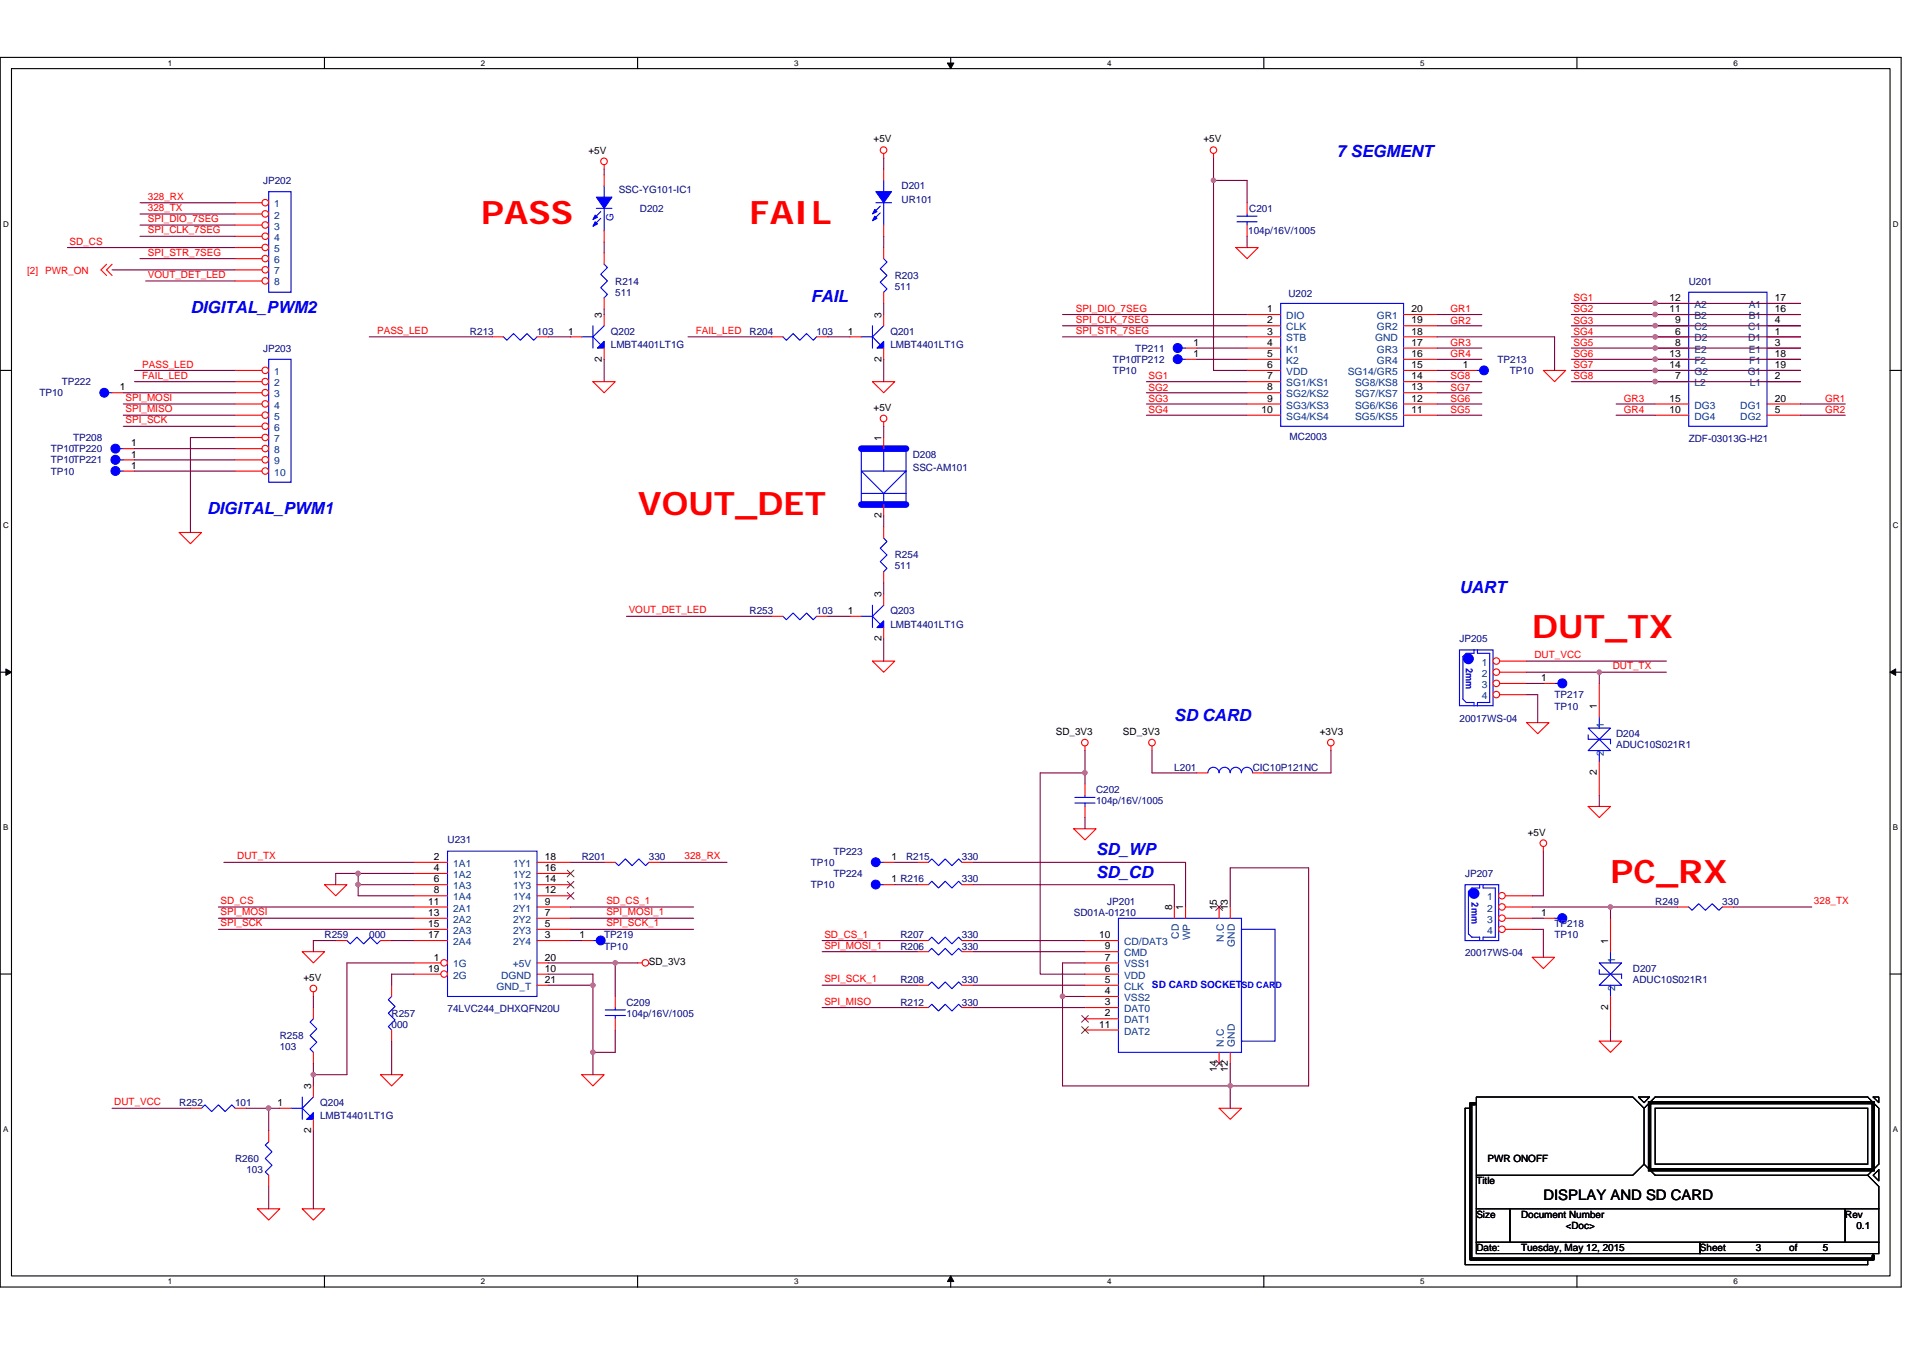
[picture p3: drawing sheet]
<svg xmlns="http://www.w3.org/2000/svg" width="297mm" height="210mm" viewBox="0 0 297 210" stroke-linecap="round" stroke-linejoin="round" font-family="sans-serif">
<path d="M0 8.9h293.7v190h-293.7zM1.8 10.6h290.1v186.5h-290.1z" fill="none" stroke="#000" stroke-width=".17"/>
<g fill="#fff">
<path d="M25.9 9.1h.7v1.3h-.7z"/>
<path d="M25.9 197.3h.7v1.4h-.7z"/>
</g>
<path d="M50.1 8.9v1.7M50.1 197.1v1.8" fill="none" stroke="#000" stroke-width=".17"/>
<g fill="#fff">
<path d="M74.3 9.1h.6v1.3h-.6z"/>
<path d="M74.3 197.3h.6v1.4h-.6z"/>
</g>
<path d="M98.5 8.9v1.7M98.5 197.1v1.8" fill="none" stroke="#000" stroke-width=".17"/>
<g fill="#fff">
<path d="M122.7 9.1h.6v1.3h-.6z"/>
<path d="M122.7 197.3h.6v1.4h-.6z"/>
</g>
<path d="M146.9 8.9v1.7M146.9 197.1v1.8" fill="none" stroke="#000" stroke-width=".17"/>
<path d="M146.3 9.7h1l-.4 .9zM146.9 197.1l.4 .9h-1z" fill="#000" stroke="#000" stroke-width=".15"/>
<g fill="#fff">
<path d="M171 9.1h.7v1.3h-.7z"/>
<path d="M171 197.3h.7v1.4h-.7z"/>
</g>
<path d="M195.2 8.9v1.7M195.2 197.1v1.8" fill="none" stroke="#000" stroke-width=".17"/>
<g fill="#fff">
<path d="M219.4 9.1h.6v1.3h-.6z"/>
<path d="M219.4 197.3h.6v1.4h-.6z"/>
</g>
<path d="M243.6 8.9v1.7M243.6 197.1v1.8" fill="none" stroke="#000" stroke-width=".17"/>
<g fill="#fff">
<path d="M267.8 9.1h.6v1.3h-.6z"/>
<path d="M267.8 197.3h.6v1.4h-.6z"/>
<path d="M.5 33.9h.8v1.4h-.8z"/>
<path d="M292.4 33.9h.8v1.4h-.8z"/>
<path d="M.5 80.5h.8v1.4h-.8z"/>
<path d="M292.4 80.5h.8v1.4h-.8z"/>
</g>
<path d="M0 57.2h1.8M291.9 57.2h1.8" fill="none" stroke="#000" stroke-width=".17"/>
<g fill="#fff">
<path d="M.5 127.2h.8v1.3h-.8z"/>
<path d="M292.4 127.2h.8v1.3h-.8z"/>
</g>
<path d="M0 103.9h1.8M291.9 103.9h1.8" fill="none" stroke="#000" stroke-width=".17"/>
<path d="M.9 103.4l.9 .5-.9 .5zM291.9 103.9l.9-.5v1z" fill="#000" stroke="#000" stroke-width=".15"/>
<g fill="#fff">
<path d="M.5 173.8h.8v1.4h-.8z"/>
<path d="M292.4 173.8h.8v1.4h-.8z"/>
</g>
<g fill="none" stroke="#000" stroke-width=".17">
<path d="M0 150.5h1.8M291.9 150.5h1.8M227.2 171.2h-.9v24.2h62.2v-.9M253.1 169.5h1.7l-.8 .9zM254 179.9l1.7 1.7h32.8M254 171.2l1.7-1.7h32.8l1.7 1.7v8.7l-1.7 1.7M254 171.2v8.7l-1.8 1.7h-24.2M254 171.2l-1.8-1.7h-24.2v17.3M255.7 171.2h32.8v8.7h-32.8zM289.3 169.5h.9v.9zM228 186.8h5.2v5.2h-5.2zM228 192h34.6v1.7h-34.6z"/>
<path d="M233.2 186.8h51.8v5.2h-51.8zM262.6 192h27.6v1.7h-27.6zM285 186.8h5.2v5.2h-5.2zM288.5 181.6l1.7 1.7v3.5M289.3 181.6l.9-.9v1.8z"/>
</g>
<g fill="none" stroke="#f00" stroke-width=".17">
<path d="M93.3 25.5v.6M136.5 23.7v.7M187.4 23.7v.7M190.9 38.2h3.4l-1.7 1.8zM16.5 40.8l-.9 .9 .9 .9M17.3 40.8l-.8 .9 .8 .9M91.6 59h3.4l-1.7 1.7zM134.8 59h3.4l-1.7 1.7zM238.4 57.2h3.4l-1.7 1.8zM136.5 65.2v.7M27.7 82.3h3.4l-1.7 1.7zM134.8 102.2h3.4l-1.7 1.7z"/>
<path d="M167.6 115.3v.7M177.9 115.3v.7M205.6 115.3v.7M235.8 111.7h3.5l-1.8 1.7zM50.1 136.7h3.5l-1.7 1.7zM165.9 128.1h3.4l-1.7 1.7zM238.4 130.8v.7M245.3 124.6h3.5l-1.8 1.7zM46.7 147h3.4l-1.7 1.8zM48.4 153.3v.7M98.5 148.8h.7M236.7 147.9h3.4l-1.7 1.7z"/>
<path d="M58.8 166.1h3.4l-1.7 1.7zM89.9 166.1h3.4l-1.7 1.7zM188.3 171.2h3.5l-1.8 1.8zM247 160.9h3.5l-1.7 1.7zM39.8 186.8h3.4l-1.7 1.7zM46.7 186.8h3.4l-1.7 1.7z"/>
<circle cx="93.3" cy="24.9" r=".51"/>
<circle cx="136.5" cy="23.2" r=".51"/>
<circle cx="187.4" cy="23.2" r=".51"/>
<circle cx="136.5" cy="64.7" r=".51"/>
<circle cx="167.6" cy="114.7" r=".51"/>
<circle cx="177.9" cy="114.7" r=".51"/>
<circle cx="205.6" cy="114.7" r=".51"/>
<circle cx="238.4" cy="130.3" r=".51"/>
<circle cx="48.4" cy="152.7" r=".51"/>
<circle cx="99.7" cy="148.8" r=".51"/>
</g>
<path d="M227.9 170.5h-.7v24h62.1v-.5M254.8 170.4h34.5v10.3h-34.5z" fill="none" stroke="#000" stroke-width=".51"/>
<path d="M225.4 100.4h5.2v8.7h-5.2zM227.7 100.4v.5h-1.2l-.5 .6v6.5l.5 .5h1.2v.6M228.2 100.4v.5h1.9v7.6h-1.9v.6" fill="none" stroke="#00f" stroke-width=".17"/>
<circle cx="226.8" cy="101.8" r=".34" fill="#00f" stroke="#00f" stroke-width="1"/>
<circle cx="231.1" cy="107.3" r=".51" fill="#fff" stroke="#f00" stroke-width=".17"/>
<path d="M231.7 107.3h4.1" fill="none" stroke="#f00" stroke-width=".17"/>
<circle cx="231.1" cy="105.6" r=".51" fill="#fff" stroke="#f00" stroke-width=".17"/>
<path d="M231.7 105.6h4.1" fill="none" stroke="#f00" stroke-width=".17"/>
<circle cx="231.1" cy="103.9" r=".51" fill="#fff" stroke="#f00" stroke-width=".17"/>
<path d="M231.7 103.9h4.1" fill="none" stroke="#f00" stroke-width=".17"/>
<circle cx="231.1" cy="102.1" r=".51" fill="#fff" stroke="#f00" stroke-width=".17"/>
<g fill="none" stroke="#f00" stroke-width=".17">
<path d="M93.3 39.1v1.7M93.3 46v1.7M183.1 53.8h1.8M183.1 55.5h1.8M231.7 102.2h4.1M247 105.6v5.2M247 117.7v5.2M64 133.2h5.1M64 135h5.1M64 136.7h5.1M64 138.4h5.1M82.9 133.2h5.2"/>
<path d="M82.9 135h5.2M82.9 136.7h5.2M82.9 138.4h5.2M136.5 133.2h1.7M141.7 136.7h1.7M148.6 136.7h1.7M64 140.1h5.1M64 141.9h5.1M64 143.6h5.1M64 145.3h5.1M82.9 140.1h5.2M82.9 141.9h5.2"/>
<path d="M82.9 143.6h5.2M82.9 145.3h5.2M141.7 147h1.7M141.7 152.2h1.7M148.6 147h1.7M148.6 152.2h1.7M167.6 145.3h5.2M167.6 147h5.2M167.6 148.8h5.2M167.6 150.5h5.2M167.6 152.2h5.2M167.6 154h5.2"/>
<path d="M167.6 155.7h5.2M167.6 157.4h5.2M167.6 159.2h5.2M181.4 140.1v1.8M183.1 140.1v1.8M188.3 140.1v1.8M190 140.1v1.8M188.3 162.6v1.7M190 162.6v1.7"/>
</g>
<g fill="none" stroke="#00f" stroke-width=".17">
<path d="M93.3 40.8l.5 .5-1 1.1 1 1-1 1 1 1.1-.5 .5M182.6 53.8h.5M182.6 55.5h.5M245.3 112.5h3.5l-1.8 1.7zM245.3 113.5v.7h3.5v.7M247 110.8v1.7M247 116v1.7M247 114.2l1.8 1.8h-3.5zM69.1 131.5h13.8v22.5h-13.8zM136 133.2h.5M143.4 136.7l.5-.5 1.1 1 1-1 1 1 1.1-1 .5 .5M143.4 147l.5-.5 1.1 1.1 1-1.1 1 1.1 1.1-1.1 .5 .5"/>
<path d="M143.4 152.2l.5-.5 1.1 1.1 1-1.1 1 1.1 1.1-1.1 .5 .5M172.8 141.9h19v20.7h-19zM191.8 143.6h5.2v17.3h-5.2z"/>
</g>
<g fill="none" stroke="#804000" stroke-width=".15">
<path d="M87.6 134.5l1.1 1M87.6 136.2l1.1 1M87.6 137.9l1.1 1M88.6 134.5l-1 1M88.6 136.2l-1 1M88.6 137.9l-1 1M187.8 139.6l1 1.1M188.8 139.6l-1 1.1M167.1 156.9l1 1M167.1 158.6l1 1.1M168.1 156.9l-1 1M168.1 158.6l-1 1.1"/>
<path d="M187.8 163.8l1 1M188.8 163.8l-1 1"/>
</g>
<g fill="#00f" stroke="#00f" stroke-width=".17">
<circle cx="181.9" cy="53.8" r=".69"/>
<circle cx="135.3" cy="133.2" r=".68"/>
<circle cx="181.9" cy="55.5" r=".69"/>
</g>
<circle cx="68.6" cy="148.8" r=".51" fill="#fff" stroke="#f00" stroke-width=".17"/>
<path d="M64 148.8h4.1" fill="none" stroke="#f00" stroke-width=".17"/>
<circle cx="68.6" cy="150.5" r=".51" fill="#fff" stroke="#f00" stroke-width=".17"/>
<g fill="none" stroke="#f00" stroke-width=".17">
<path d="M255.7 46.9h5.2M255.7 48.6h5.2M255.7 52h5.2M255.7 50.3h5.2M255.7 53.8h5.2M255.7 55.5h5.2M255.7 57.2h5.2M255.7 59h5.2M272.9 52h5.2M272.9 50.3h5.2M272.9 48.6h5.2M272.9 46.9h5.2"/>
<path d="M272.9 53.8h5.2M272.9 55.5h5.2M272.9 57.2h5.2M272.9 59h5.2M255.7 62.4h5.2M255.7 64.2h5.2M272.9 62.4h5.2M272.9 64.2h5.2M48.4 155.7v1.7M51.9 145.3h1.7M58.8 145.3h1.7M64 150.5h4.1"/>
<path d="M82.9 148.8h1.8M82.9 150.5h1.8M82.9 152.2h1.8M95 154v1.7M95 157.4v1.8M141.7 145.3h1.7M148.6 145.3h1.7M248.8 141.9v5.1M248.8 154v5.2M259.1 140.1h1.8M266 140.1h1.8M41.5 174.7v1.7"/>
<path d="M48.4 162.6v1.7M41.5 181.6v1.7"/>
</g>
<g fill="none" stroke="#00f" stroke-width=".17">
<path d="M41.5 55.5h3.5v19h-3.5zM260.9 45.1h12v20.8h-12zM48.4 157.4l-.5 .5 1 1.1-1 1 1 1-1 1.1 .5 .5M53.6 145.3l.5 .5 1-1 1.1 1 1-1 1 1 .6-.5M93.5 156.9h3.1M93.5 156h3.1M95 155.7v.3M95 156.9v.5M143.4 145.3l.5-.5 1.1 1 1-1 1 1 1.1-1 .5 .5M247 152.2l1.8-1.7 1.7 1.7zM247 148.8h3.5l-1.7 1.7zM247 149.8v.7h3.5v.7"/>
<path d="M248.8 147v1.8M248.8 152.2v1.8M260.9 140.1l.5 .6 1-1.1 1 1.1 1.1-1.1 1 1.1 .5-.6M41.5 176.4l-.5 .5 1 1.1-1 1 1 1-1 1.1 .5 .5"/>
</g>
<circle cx="41" cy="57.2" r=".51" fill="#fff" stroke="#f00" stroke-width=".17"/>
<path d="M36.3 57.2h4.2" fill="none" stroke="#f00" stroke-width=".17"/>
<circle cx="41" cy="59" r=".51" fill="#fff" stroke="#f00" stroke-width=".17"/>
<path d="M36.3 59h4.2" fill="none" stroke="#f00" stroke-width=".17"/>
<circle cx="41" cy="60.7" r=".51" fill="#fff" stroke="#f00" stroke-width=".17"/>
<path d="M36.3 60.7h4.2" fill="none" stroke="#f00" stroke-width=".17"/>
<circle cx="41" cy="62.4" r=".51" fill="#fff" stroke="#f00" stroke-width=".17"/>
<path d="M36.3 62.4h4.2" fill="none" stroke="#f00" stroke-width=".17"/>
<circle cx="41" cy="64.1" r=".51" fill="#fff" stroke="#f00" stroke-width=".17"/>
<path d="M36.3 64.2h4.2" fill="none" stroke="#f00" stroke-width=".17"/>
<circle cx="41" cy="65.9" r=".51" fill="#fff" stroke="#f00" stroke-width=".17"/>
<path d="M36.3 65.9h4.2" fill="none" stroke="#f00" stroke-width=".17"/>
<circle cx="41" cy="67.6" r=".51" fill="#fff" stroke="#f00" stroke-width=".17"/>
<path d="M36.3 67.6h4.2" fill="none" stroke="#f00" stroke-width=".17"/>
<circle cx="41" cy="69.3" r=".51" fill="#fff" stroke="#f00" stroke-width=".17"/>
<path d="M36.3 69.3h4.2" fill="none" stroke="#f00" stroke-width=".17"/>
<circle cx="41" cy="71" r=".51" fill="#fff" stroke="#f00" stroke-width=".17"/>
<path d="M36.3 71.1h4.2" fill="none" stroke="#f00" stroke-width=".17"/>
<circle cx="41" cy="72.8" r=".51" fill="#fff" stroke="#f00" stroke-width=".17"/>
<path d="M226.3 57.2h1.7M17.3 60.7h1.7M19 71.1h1.8M36.3 72.8h4.2M93.3 133.2h1.7M100.2 133.2h1.8M136.5 136.7h1.7M89.9 145.3h1.7M141.7 155.7h1.7M148.6 155.7h1.7" fill="none" stroke="#f00" stroke-width=".17"/>
<path d="M228 57.2h.6M16.8 60.7h.5M18.5 71.1h.5M95 133.2l.6 .6 1-1.1 1 1.1 1.1-1.1 1 1.1 .5-.6M136 136.7h.5M226.3 136.7h5.2v8.6h-5.2zM228.6 136.7v.5h-1.3l-.5 .5v6.6l.5 .5h1.3v.5M229.1 136.7v.5h1.9v7.6h-1.9v.5M91.6 145.3h.5M143.4 155.7l.5-.5 1.1 1 1-1 1 1 1.1-1 .5 .5" fill="none" stroke="#00f" stroke-width=".17"/>
<g fill="#00f" stroke="#00f" stroke-width=".17">
<circle cx="92.8" cy="145.3" r=".68"/>
<circle cx="135.3" cy="136.7" r=".68"/>
<circle cx="229.2" cy="57.2" r=".68"/>
<circle cx="16.1" cy="60.7" r=".68"/>
<circle cx="17.8" cy="71" r=".69"/>
</g>
<circle cx="227.7" cy="138.1" r=".33" fill="#00f" stroke="#00f" stroke-width="1"/>
<circle cx="232" cy="143.6" r=".51" fill="#fff" stroke="#f00" stroke-width=".17"/>
<path d="M232.5 143.6h4.2" fill="none" stroke="#f00" stroke-width=".17"/>
<circle cx="232" cy="141.9" r=".51" fill="#fff" stroke="#f00" stroke-width=".17"/>
<path d="M232.5 141.9h4.2" fill="none" stroke="#f00" stroke-width=".17"/>
<circle cx="232" cy="140.1" r=".51" fill="#fff" stroke="#f00" stroke-width=".17"/>
<path d="M232.5 140.1h4.2" fill="none" stroke="#f00" stroke-width=".17"/>
<circle cx="232" cy="138.4" r=".51" fill="#fff" stroke="#f00" stroke-width=".17"/>
<g fill="none" stroke="#f00" stroke-width=".17">
<path d="M93.3 27v1.7M93.3 35.6v1.8M136.5 26.1v1.8M136.5 34.8v1.7M136.5 38.2v1.8M119.2 52h1.7M126.1 52h1.8M131.3 52h1.8M136.5 53.8v1.7M136.5 48.6v1.7M136.5 45.1v1.8M192.6 48.6h5.2"/>
<path d="M192.6 50.3h5.2M192.6 52h5.2M192.6 53.8h5.2M192.6 55.5h5.2M192.6 57.2h5.2M192.6 59h5.2M216.8 48.6h5.2M216.8 50.3h5.2M216.8 52h5.2M216.8 53.8h5.2M216.8 55.5h5.2M216.8 57.2h5.2"/>
<path d="M216.8 59h5.2M19 69.3h1.8M192.6 60.7h5.2M192.6 62.4h5.2M192.6 64.2h5.2M216.8 60.7h5.2M216.8 62.4h5.2M216.8 64.2h5.2M119.2 95.2h1.7M126.1 95.2h1.8M131.3 95.2h1.8M136.5 97v1.7"/>
<path d="M136.5 91.8v1.7M184.9 119.4h1.7M193.5 119.4h1.7M238.4 105.6h1.7M167.6 121.1v1.8M167.6 124.6v1.7M232.5 138.4h4.2M60.5 159.2v1.7M60.5 152.2v1.8M238.4 141.9h1.7M29.4 171.2h1.7M36.3 171.2h1.8"/>
<path d="M43.2 171.2h1.8M48.4 173v1.7M48.4 167.8v1.7"/>
</g>
<g fill="#00f" stroke="#00f" stroke-width=".17">
<path d="M135.3 29.6h2.4l-1.2 1.7z" fill-rule="evenodd"/>
<path d="M135.1 33.4l.4 .3-.7 .4z" fill-rule="evenodd"/>
<path d="M135.1 32.4l.4 .3-.7 .4z" fill-rule="evenodd"/>
<path d="M136 53.3l.5-.6v1.1h-1z" fill-rule="evenodd"/>
<path d="M92.1 30.5h2.4l-1.2 1.7z" fill-rule="evenodd"/>
<path d="M91.9 34.3l.4 .3-.7 .4z" fill-rule="evenodd"/>
<path d="M91.9 33.2l.4 .4-.7 .3z" fill-rule="evenodd"/>
<path d="M136 96.5l.5-.6v1.1h-1z" fill-rule="evenodd"/>
<path d="M48.4 171.9v1.1h-1z" fill-rule="evenodd"/>
<circle cx="241.3" cy="141.9" r=".69"/>
<circle cx="17.8" cy="69.3" r=".69"/>
<circle cx="241.3" cy="105.6" r=".69"/>
</g>
<g fill="none" stroke="#00f" stroke-width=".17">
<path d="M41.5 29.6h3.5v15.5h-3.5zM92.1 32.2h2.4M92.8 32.7l-1 1M92.8 33.7l-1 1.1M93.3 28.7v1.8M93.3 32.2v3.4M135.3 31.3h2.4M136 31.9l-1.1 1M136 32.9l-1.1 1M136.5 27.9v1.7M136.5 31.3v3.5M136.5 40l.5 .5-1 1 1 1.1-1 1 1 1-.5 .5"/>
<path d="M120.9 52l.6 .6 1-1.1 1 1.1 1.1-1.1 1 1.1 .5-.6M133.1 52h1.7M134.8 50.3v3.5M136.5 50.3l-1.7 1.7 1.2 1.3M197.8 46.9h19v19h-19zM18.5 69.3h.5M120.9 95.2l.6 .6 1-1.1 1 1.1 1.1-1.1 1 1.1 .5-.6M133.1 95.2h1.7M134.8 93.5v3.5M136.5 93.5l-1.7 1.7 1.2 1.3M186.6 119.4a.86 .86 0 0 1 .8-.8 .86 .86 0 0 1 .9 .8M188.3 119.4a.85 .85 0 0 1 .9-.8 .85 .85 0 0 1 .8 .8"/>
<path d="M190 119.4a.86 .86 0 0 1 .9-.8 .86 .86 0 0 1 .8 .8M191.8 119.4a.86 .86 0 0 1 .8-.8 .86 .86 0 0 1 .9 .8M240.1 105.6h.5M166 124.1h3.1M166 123.2h3.1M167.6 122.9v.3M167.6 124.1v.5M60.5 154l-.5 .5 1 1-1 1 1 1.1-1 1 .5 .6M240.1 141.9h.5M31.1 171.2l.6-.5 1 1 1-1 1.1 1 1-1 .5 .5M45 171.2h1.7M46.7 169.5v3.5"/>
<path d="M48.4 169.5l-1.7 1.7 1.2 1.2"/>
</g>
<circle cx="41" cy="31.3" r=".51" fill="#fff" stroke="#f00" stroke-width=".17"/>
<path d="M36.3 31.3h4.2" fill="none" stroke="#f00" stroke-width=".17"/>
<circle cx="41" cy="33" r=".51" fill="#fff" stroke="#f00" stroke-width=".17"/>
<path d="M36.3 33.1h4.2" fill="none" stroke="#f00" stroke-width=".17"/>
<circle cx="41" cy="34.8" r=".51" fill="#fff" stroke="#f00" stroke-width=".17"/>
<path d="M36.3 34.8h4.2" fill="none" stroke="#f00" stroke-width=".17"/>
<circle cx="41" cy="36.5" r=".51" fill="#fff" stroke="#f00" stroke-width=".17"/>
<path d="M36.3 36.5h4.2" fill="none" stroke="#f00" stroke-width=".17"/>
<circle cx="41" cy="38.2" r=".51" fill="#fff" stroke="#f00" stroke-width=".17"/>
<path d="M36.3 38.2h4.2" fill="none" stroke="#f00" stroke-width=".17"/>
<circle cx="41" cy="39.9" r=".51" fill="#fff" stroke="#f00" stroke-width=".17"/>
<path d="M36.3 40h4.2" fill="none" stroke="#f00" stroke-width=".17"/>
<circle cx="41" cy="41.7" r=".51" fill="#fff" stroke="#f00" stroke-width=".17"/>
<path d="M36.3 41.7h4.2" fill="none" stroke="#f00" stroke-width=".17"/>
<circle cx="41" cy="43.4" r=".51" fill="#fff" stroke="#f00" stroke-width=".17"/>
<g fill="none" stroke="#f00" stroke-width=".17">
<path d="M192.6 31.3v1.8M192.6 34.8v1.7M36.3 43.4h4.2M76 52h1.8M82.9 52h1.8M88.1 52h1.8M93.3 53.8v1.7M93.3 48.6v1.7M19 72.8h1.8M136.5 67.6v1.7M136.5 78v1.7M136.5 81.4v1.7"/>
<path d="M136.5 88.3v1.8M141.7 133.2h1.7M148.6 133.2h1.7"/>
</g>
<g fill="#00f" stroke="#00f" stroke-width=".17">
<path d="M92.8 53.3l.5-.6v1.1h-1z" fill-rule="evenodd"/>
<circle cx="17.8" cy="72.8" r=".69"/>
</g>
<g fill="none" stroke="#00f" stroke-width=".17">
<path d="M191.1 34.3h3.1M191.1 33.4h3.1M192.6 33.1v.3M192.6 34.3v.5M77.8 52l.5 .6 1-1.1 1.1 1.1 1-1.1 1 1.1 .5-.6M89.9 52h1.7M91.6 50.3v3.5M93.3 50.3l-1.7 1.7 1.2 1.3M18.5 72.8h.5M133.1 72.8h6.9l-3.5 3.4zM133.1 76.2h6.9M133.1 69.3h6.9v8.7h-6.9z"/>
<path d="M136.5 69.3v3.5M136.5 76.2v1.8M136.5 83.1l.5 .6-1 1 1 1-1 1.1 1 1-.5 .5M143.4 133.2l.5-.5 1.1 1.1 1-1.1 1 1.1 1.1-1.1 .5 .5"/>
</g>
<path d="M133.1 69.3h6.9M133.1 78h6.9" fill="none" stroke="#00f" stroke-width="1"/>
<g fill="none" stroke="#800040" stroke-width=".17">
<path d="M10.4 38.2h25.9M21.6 34.8h14.7M21.6 33.1h14.7M21.6 31.3h14.7M21.6 36.5h14.7M21.6 40h14.7M93.3 26.1v.9M93.3 37.4v1.7M136.5 24.4v1.7M136.5 36.5v1.7M187.4 27.9v29.3h5.2M187.4 24.4v3.5h5.2v3.4"/>
<path d="M192.6 36.5v1.7M17.3 41.7h19M20.8 57.2h15.5M20.8 59h15.5M22.5 43.4h13.8M57 52h19M84.7 52h3.4M93.3 47.7v.9M93.3 55.5v3.5M106.3 52h12.9M127.9 52h3.4M136.5 46.9v1.7"/>
<path d="M136.5 55.5v3.5M164.1 48.6h28.5M164.1 50.3h28.5M164.1 52h28.5M177.1 59h15.5M184.9 55.5h7.7M184.9 53.8h7.7M222 52h18.1v5.2M222 48.6h6.9M222 50.3h6.9M222 53.8h6.9M222 55.5h6.9"/>
<path d="M222 59h6.9M222 57.2h4.3M242.7 48.6h35.4M242.7 50.3h35.4M242.7 52h35.4M242.7 53.8h35.4M242.7 55.5h35.4M242.7 57.2h35.4M242.7 59h35.4M278.1 46.9h-35.4M19 64.2h17.3M19 62.4h17.3"/>
<path d="M19 65.9h17.3M19 60.7h17.3M20.8 69.3h15.5M20.8 71.1h15.5M20.8 72.8h15.5M36.3 67.6h-6.9v14.7M136.5 65.9v1.7M136.5 79.7v1.7M177.1 60.7h15.5M177.1 62.4h15.5M177.1 64.2h15.5M222 60.7h6.9"/>
<path d="M222 62.4h6.9M222 64.2h6.9M249.6 62.4h6.1M249.6 64.2h6.1M278.1 62.4h6.9M278.1 64.2h6.9M96.8 95.2h22.4M127.9 95.2h3.4M136.5 90.1v1.7M136.5 98.7v3.5M167.6 119.4h-6.9v31.1h6.9M167.6 119.4v1.7"/>
<path d="M167.6 116v3.4M177.9 116v3.4h7M205.6 116v3.4h-10.4M235.8 107.3h1.7v4.4M235.8 103.9h11.2M235.8 105.6h2.6M235.8 102.2h21.6M247 103.9v1.7M247 103.9h10.4M34.6 133.2h29.4M55.3 136.7h8.7M55.3 135v1.7"/>
<path d="M55.3 136.7v1.7h8.7M55.3 135h-3.4v1.7M55.3 135h8.7M88.1 133.2h5.2M102 133.2h10.3M138.2 133.2h3.5M138.2 136.7h3.5M150.3 133.2h32.8v6.9M150.3 136.7h31.1v3.4M167.6 126.3v1.8M238.4 131.5v6.9h-1.7M247 122.9v1.7"/>
<path d="M33.7 141.9h30.3M33.7 140.1h30.3M33.7 143.6h30.3M48.4 154v1.7M51.9 145.3h-3.5v1.7M60.5 145.3h3.5M64 150.5h-3.5v1.7M64 148.8h-10.4v17.3h-5.2M84.7 148.8h10.3M84.7 150.5h6.9v1.7M84.7 152.2h6.9M88.1 145.3h1.8"/>
<path d="M88.1 141.9h19M88.1 140.1h19M88.1 143.6h19M91.6 152.2v10.4M95 148.8h3.5M95 159.2v3.4h-3.4M95 148.8v5.2M127 155.7h14.7M127 147h14.7M127 145.3h14.7M127 152.2h14.7M150.3 152.2h17.3"/>
<path d="M150.3 145.3h17.3M150.3 147h17.3M150.3 155.7h17.3M164.1 154v13.8h25.9M167.6 148.8h-3.5v5.2h3.5M190 140.1v-6h12.1v33.7h-12.1M236.7 141.9h1.7M236.7 143.6h1.7v4.3M236.7 140.1h12.1M248.8 140.1v1.8M248.8 159.2v1.7M248.8 140.1h10.3"/>
<path d="M267.8 140.1h12.1M17.3 171.2h12.1M38.1 171.2h3.4M41.5 171.2v3.5M41.5 171.2h1.7M48.4 164.3v1.8M48.4 166.1v1.7M48.4 174.7v12.1M60.5 160.9v5.2M91.6 162.6v3.5M190 167.8v3.4M190 164.3v3.5"/>
<path d="M41.5 183.3v3.5"/>
</g>
<g fill="#f0f" stroke="#f0f" stroke-width=".17">
<circle cx="187.4" cy="27.9" r=".33"/>
<circle cx="247" cy="103.9" r=".34"/>
<circle cx="248.8" cy="140.1" r=".33"/>
<circle cx="255.7" cy="46.9" r=".34"/>
<circle cx="255.7" cy="48.6" r=".34"/>
<circle cx="255.7" cy="50.3" r=".34"/>
<circle cx="255.7" cy="52" r=".34"/>
<circle cx="255.7" cy="53.8" r=".33"/>
<circle cx="255.7" cy="55.5" r=".34"/>
<circle cx="255.7" cy="57.2" r=".34"/>
<circle cx="255.7" cy="58.9" r=".34"/>
<circle cx="190" cy="167.8" r=".34"/>
<circle cx="167.6" cy="119.4" r=".34"/>
<circle cx="164.1" cy="153.9" r=".34"/>
<circle cx="91.6" cy="162.6" r=".34"/>
<circle cx="91.6" cy="152.2" r=".34"/>
<circle cx="95" cy="148.8" r=".33"/>
<circle cx="55.3" cy="135" r=".34"/>
<circle cx="55.3" cy="136.7" r=".34"/>
<circle cx="48.4" cy="166" r=".33"/>
<circle cx="41.5" cy="171.2" r=".34"/>
</g>
<g font-size="5" fill="#f00">
<text x="74.3" y="34.6">PASS</text>
<text x="115.8" y="34.6">FAIL</text>
<text x="98.5" y="79.5">VOUT_DET</text>
<text x="236.7" y="98.5">DUT_TX</text>
<text x="248.8" y="136.5">PC_RX</text>
</g>
<g font-size="2.6" fill="#00f">
<text x="206.5" y="24.2">7 SEGMENT</text>
<text x="125.3" y="46.7">FAIL</text>
<text x="29.4" y="48.4">DIGITAL_PWM2</text>
<text x="32" y="79.5">DIGITAL_PWM1</text>
<text x="225.4" y="91.6">UART</text>
<text x="181.4" y="111.4">SD CARD</text>
<text x="169.3" y="132.1">SD_WP</text>
<text x="169.3" y="135.6">SD_CD</text>
</g>
<text font-size="2.2" x="238.4" y="185.4">DISPLAY AND SD CARD</text>
<g font-size="1.5">
<text x="90.9" y="23.7">+5V</text>
<text x="134.9" y="22">+5V</text>
<text x="185.9" y="22">+5V</text>
<text x="257.9" y="46.5">12</text>
<text x="274.1" y="46.5">17</text>
<text x="87.8" y="51.7">1</text>
<text x="93" y="49.1" transform="rotate(-90 93 49.1)">3</text>
<text x="131" y="51.7">1</text>
<text x="136.1" y="49.1" transform="rotate(-90 136.1 49.1)">3</text>
<text x="184.3" y="53.4">1</text>
<text x="195.7" y="48.2">1</text>
<text x="195.7" y="50">2</text>
<text x="195.7" y="51.7">3</text>
<text x="195.7" y="53.4">4</text>
<text x="218" y="51.7">18</text>
<text x="218" y="48.2">20</text>
<text x="218" y="50">19</text>
<text x="218" y="53.4">17</text>
<text x="257.9" y="48.2">11</text>
<text x="258.8" y="51.7">6</text>
<text x="258.8" y="50">9</text>
<text x="258.8" y="53.4">8</text>
<text x="274.1" y="51.7">1</text>
<text x="274.1" y="50">4</text>
<text x="274.1" y="48.2">16</text>
<text x="274.1" y="53.4">3</text>
<text x="93" y="55.9" transform="rotate(-90 93 55.9)">2</text>
<text x="136.1" y="55.9" transform="rotate(-90 136.1 55.9)">2</text>
<text x="184.3" y="55.2">1</text>
<text x="195.7" y="55.2">5</text>
<text x="195.7" y="56.9">6</text>
<text x="195.7" y="58.6">7</text>
<text x="218" y="58.6">14</text>
<text x="218" y="55.2">16</text>
<text x="218" y="56.9">15</text>
<text x="226" y="56.9">1</text>
<text x="257.9" y="55.2">13</text>
<text x="257.9" y="56.9">14</text>
<text x="258.8" y="58.6">7</text>
<text x="274.1" y="56.9">19</text>
<text x="274.1" y="55.2">18</text>
<text x="274.1" y="58.6">2</text>
<text x="18.5" y="60.3">1</text>
<text x="134.9" y="63.5">+5V</text>
<text x="194.8" y="63.8">10</text>
<text x="195.7" y="60.3">8</text>
<text x="195.7" y="62.1">9</text>
<text x="218" y="60.3">13</text>
<text x="218" y="62.1">12</text>
<text x="218" y="63.8">11</text>
<text x="257.9" y="62.1">15</text>
<text x="257.9" y="63.8">10</text>
<text x="274.1" y="62.1">20</text>
<text x="274.1" y="63.8">5</text>
<text x="20.3" y="70.7">1</text>
<text x="20.3" y="69">1</text>
<text x="136.1" y="68.1" transform="rotate(-90 136.1 68.1)">1</text>
<text x="20.3" y="72.4">1</text>
<text x="136.1" y="80.1" transform="rotate(-90 136.1 80.1)">2</text>
<text x="131" y="94.9">1</text>
<text x="136.1" y="92.3" transform="rotate(-90 136.1 92.3)">3</text>
<text x="136.1" y="99.1" transform="rotate(-90 136.1 99.1)">2</text>
<text x="238" y="105.2">1</text>
<text x="163.1" y="113.6">SD_3V3</text>
<text x="173.5" y="113.6">SD_3V3</text>
<text x="203.9" y="113.6">+3V3</text>
<text x="246.7" y="109.6" transform="rotate(-90 246.7 109.6)">1</text>
<text x="246.7" y="119.8" transform="rotate(-90 246.7 119.8)">2</text>
<text x="236" y="129.1">+5V</text>
<text x="67" y="132.9">2</text>
<text x="67" y="134.6">4</text>
<text x="67" y="136.3">6</text>
<text x="84.2" y="132.9">18</text>
<text x="84.2" y="134.6">16</text>
<text x="84.2" y="136.3">14</text>
<text x="137.7" y="132.9">1</text>
<text x="137.7" y="136.3">1 R216</text>
<text x="66.1" y="139.8">11</text>
<text x="66.1" y="141.5">13</text>
<text x="66.1" y="143.2">15</text>
<text x="67" y="138">8</text>
<text x="84.2" y="138">12</text>
<text x="84.2" y="139.8">9</text>
<text x="84.2" y="141.5">7</text>
<text x="84.2" y="143.2">5</text>
<text x="181" y="140.7" transform="rotate(-90 181 140.7)">8</text>
<text x="182.8" y="140.7" transform="rotate(-90 182.8 140.7)">1</text>
<text x="188" y="140.7" transform="rotate(-90 188 140.7)">15</text>
<text x="189.7" y="140.7" transform="rotate(-90 189.7 140.7)">13</text>
<text x="238" y="141.5">1</text>
<text x="66.1" y="145">17</text>
<text x="67" y="148.4">1</text>
<text x="84.2" y="145">3</text>
<text x="84.2" y="148.4">20</text>
<text x="89.5" y="145">1</text>
<text x="100.2" y="149.1">SD_3V3</text>
<text x="169.8" y="145">10</text>
<text x="170.7" y="146.7">9</text>
<text x="170.7" y="148.4">7</text>
<text x="248.4" y="145.8" transform="rotate(-90 248.4 145.8)">1</text>
<text x="46.9" y="151.6">+5V</text>
<text x="66.1" y="150.2">19</text>
<text x="84.2" y="150.2">10</text>
<text x="84.2" y="151.9">21</text>
<text x="170.7" y="150.2">6</text>
<text x="170.7" y="151.9">5</text>
<text x="170.7" y="153.6">4</text>
<text x="170.7" y="155.3">3</text>
<text x="169.8" y="158.8">11</text>
<text x="170.7" y="157.1">2</text>
<text x="248.4" y="156.1" transform="rotate(-90 248.4 156.1)">2</text>
<text x="188" y="165.6" transform="rotate(-90 188 165.6)">14</text>
<text x="189.7" y="165.6" transform="rotate(-90 189.7 165.6)">12</text>
<text x="42.9" y="170.9">1</text>
<text x="48" y="168.3" transform="rotate(-90 48 168.3)">3</text>
<text x="48" y="175" transform="rotate(-90 48 175)">2</text>
<text x="229.8" y="179.5">PWR ONOFF</text>
<text x="228" y="183">Title</text>
<text x="228" y="188.2">Size</text>
<text x="234.9" y="188.2">Document Number</text>
<text x="241.8" y="189.9">&lt;Doc&gt;</text>
<text x="285" y="188.2">Rev</text>
<text x="286.8" y="189.9">0.1</text>
<text x="228" y="193.4">Date:</text>
<text x="234.9" y="193.4">Tuesday, May 12, 2015</text>
<text x="262.6" y="193.4">Sheet</text>
<text x="271.2" y="193.4">3</text>
<text x="276.4" y="193.4">of</text>
<text x="281.6" y="193.4">5</text>
</g>
<g font-size="1.5" fill="#000080">
<text x="40.6" y="28.4">JP202</text>
<text x="95.6" y="29.8">SSC-YG101-IC1</text>
<text x="139.3" y="29.3">D201</text>
<text x="98.8" y="32.7">D202</text>
<text x="139.3" y="31.3">UR101</text>
<text x="193" y="32.7">C201</text>
<text x="192.8" y="36.2">104p/16V/1005</text>
<text x="95" y="44">R214</text>
<text x="95" y="45.7">511</text>
<text x="138.2" y="43.1">R203</text>
<text x="138.2" y="44.8">511</text>
<text x="199" y="45.8">U202</text>
<text x="260.9" y="44">U201</text>
<text x="72.6" y="51.7">R213</text>
<text x="82.9" y="51.7">103</text>
<text x="94.4" y="51.7">Q202</text>
<text x="94.4" y="53.8">LMBT4401LT1G</text>
<text x="115.8" y="51.7">R204</text>
<text x="126.1" y="51.7">103</text>
<text x="137.5" y="51.7">Q201</text>
<text x="137.5" y="53.8">LMBT4401LT1G</text>
<text x="9.5" y="59.5">TP222</text>
<text x="40.6" y="54.3">JP203</text>
<text x="171.9" y="56">TP10TP212</text>
<text x="171.9" y="57.8">TP10</text>
<text x="175.4" y="54.3">TP211</text>
<text x="231.3" y="56">TP213</text>
<text x="233.2" y="57.8">TP10</text>
<text x="6.1" y="61.2">TP10</text>
<text x="7.8" y="71.6">TP10TP221</text>
<text x="7.8" y="69.9">TP10TP220</text>
<text x="11.3" y="68.1">TP208</text>
<text x="141" y="70.7">D208</text>
<text x="199.2" y="68">MC2003</text>
<text x="260.9" y="68.3">ZDF-03013G-H21</text>
<text x="7.8" y="73.3">TP10</text>
<text x="141" y="72.8">SSC-AM101</text>
<text x="138.2" y="86.3">R254</text>
<text x="138.2" y="88">511</text>
<text x="115.8" y="94.9">R253</text>
<text x="126.1" y="94.9">103</text>
<text x="137.5" y="94.9">Q203</text>
<text x="137.5" y="97">LMBT4401LT1G</text>
<text x="225.4" y="99.2">JP205</text>
<text x="240.1" y="107.9">TP217</text>
<text x="225.4" y="111.5">20017WS-04</text>
<text x="240.1" y="109.8">TP10</text>
<text x="249.6" y="113.9">D204</text>
<text x="181.4" y="119.1">L201</text>
<text x="193.5" y="119.1">CIC10P121NC</text>
<text x="249.6" y="115.6">ADUC10S021R1</text>
<text x="169.3" y="122.5">C202</text>
<text x="169.3" y="124.3">104p/16V/1005</text>
<text x="69.1" y="130.3">U231</text>
<text x="89.9" y="132.9">R201</text>
<text x="100.2" y="132.9">330</text>
<text x="125.3" y="133.8">TP10</text>
<text x="125.3" y="137.2">TP10</text>
<text x="128.7" y="132">TP223</text>
<text x="128.7" y="135.5">TP224</text>
<text x="140" y="132.9">R215</text>
<text x="148.6" y="132.9">330</text>
<text x="148.6" y="136.4">330</text>
<text x="226.3" y="135.5">JP207</text>
<text x="165.9" y="141.5">SD01A-01210</text>
<text x="171" y="139.8">JP201</text>
<text x="240.1" y="143.3">TP218</text>
<text x="255.7" y="139.8">R249</text>
<text x="266" y="139.8">330</text>
<text x="50.1" y="145">R259</text>
<text x="57" y="145">000</text>
<text x="93.3" y="145">TP219</text>
<text x="93.3" y="146.7">TP10</text>
<text x="139.1" y="146.7">R206</text>
<text x="139.1" y="145">R207</text>
<text x="148.6" y="146.7">330</text>
<text x="148.6" y="145">330</text>
<text x="226.3" y="147.8">20017WS-04</text>
<text x="240.1" y="145">TP10</text>
<text x="96.8" y="155.4">C209</text>
<text x="139.1" y="151.9">R208</text>
<text x="139.1" y="155.4">R212</text>
<text x="148.6" y="151.9">330</text>
<text x="148.6" y="155.4">330</text>
<text x="252.2" y="150.2">D207</text>
<text x="252.2" y="151.9">ADUC10S021R1</text>
<text x="43.2" y="160.5">R258</text>
<text x="60.5" y="157.1">R257</text>
<text x="60.5" y="158.8">000</text>
<text x="69.1" y="156.4">74LVC244_DHXQFN20U</text>
<text x="96.8" y="157.1">104p/16V/1005</text>
<text x="43.2" y="162.3">103</text>
<text x="27.7" y="170.9">R252</text>
<text x="36.3" y="170.9">101</text>
<text x="49.4" y="170.9">Q204</text>
<text x="49.4" y="173">LMBT4401LT1G</text>
<text x="36.3" y="179.5">R260</text>
<text x="38.1" y="181.3">103</text>
</g>
<g font-size="1.5" fill="#f00">
<text x="22.8" y="32.6">328_TX</text>
<text x="22.8" y="30.9">328_RX</text>
<text x="22.8" y="34.3">SPI_DIO_7SEG</text>
<text x="10.7" y="37.8">SD_CS</text>
<text x="22.8" y="36.1">SPI_CLK_7SEG</text>
<text x="22.8" y="39.5">SPI_STR_7SEG</text>
<text x="4.2" y="42.4">[2] PWR_ON</text>
<text x="22.8" y="43">VOUT_DET_LED</text>
<text x="243.1" y="46.5">SG1</text>
<text x="58.2" y="51.6">PASS_LED</text>
<text x="107.5" y="51.6">FAIL_LED</text>
<text x="166.2" y="48.2">SPI_DIO_7SEG</text>
<text x="166.2" y="49.9">SPI_CLK_7SEG</text>
<text x="166.2" y="51.6">SPI_STR_7SEG</text>
<text x="224.1" y="48.3">GR1</text>
<text x="224.1" y="50">GR2</text>
<text x="224.1" y="53.4">GR3</text>
<text x="243.1" y="48.3">SG2</text>
<text x="243.1" y="50">SG3</text>
<text x="243.1" y="51.7">SG4</text>
<text x="243.1" y="53.4">SG5</text>
<text x="22" y="56.8">PASS_LED</text>
<text x="22" y="58.5">FAIL_LED</text>
<text x="177.4" y="58.6">SG1</text>
<text x="224.1" y="55.2">GR4</text>
<text x="224.1" y="58.6">SG8</text>
<text x="243.1" y="55.2">SG6</text>
<text x="243.1" y="56.9">SG7</text>
<text x="243.1" y="58.6">SG8</text>
<text x="19.4" y="63.7">SPI_MISO</text>
<text x="19.4" y="62">SPI_MOSI</text>
<text x="19.4" y="65.4">SPI_SCK</text>
<text x="177.4" y="60.3">SG2</text>
<text x="177.4" y="62.1">SG3</text>
<text x="177.4" y="63.8">SG4</text>
<text x="224.1" y="60.3">SG7</text>
<text x="224.1" y="62.1">SG6</text>
<text x="224.1" y="63.8">SG5</text>
<text x="250.8" y="62.1">GR3</text>
<text x="250.8" y="63.8">GR4</text>
<text x="281.9" y="62.1">GR1</text>
<text x="281.9" y="63.8">GR2</text>
<text x="97.1" y="94.8">VOUT_DET_LED</text>
<text x="237" y="101.7">DUT_VCC</text>
<text x="249.1" y="103.4">DUT_TX</text>
<text x="36.7" y="132.8">DUT_TX</text>
<text x="105.7" y="132.8">328_RX</text>
<text x="34.1" y="141.4">SPI_MOSI</text>
<text x="34.1" y="139.7">SD_CS</text>
<text x="34.1" y="143.2">SPI_SCK</text>
<text x="93.7" y="141.4">SPI_MOSI_1</text>
<text x="93.7" y="139.7">SD_CS_1</text>
<text x="93.7" y="143.2">SPI_SCK_1</text>
<text x="280.2" y="139.7">328_TX</text>
<text x="127.3" y="146.6">SPI_MOSI_1</text>
<text x="127.3" y="144.9">SD_CS_1</text>
<text x="127.3" y="155.2">SPI_MISO</text>
<text x="127.3" y="151.8">SPI_SCK_1</text>
<text x="17.6" y="170.8">DUT_VCC</text>
</g>
<g font-size="1.5" fill="#004080">
<text x="42.4" y="32">1</text>
<text x="42.4" y="33.8">2</text>
<text x="42.4" y="35.5">3</text>
<text x="42.4" y="37.2">4</text>
<text x="42.4" y="38.9">5</text>
<text x="42.4" y="40.7">6</text>
<text x="42.4" y="42.4">7</text>
<text x="42.4" y="44.1">8</text>
<text x="261.7" y="47.6">A2</text>
<text x="270.1" y="47.6">A1</text>
<text x="198.7" y="49.3">DIO</text>
<text x="198.7" y="51">CLK</text>
<text x="198.7" y="52.7">STB</text>
<text x="212.4" y="52.7">GND</text>
<text x="212.7" y="49.3">GR1</text>
<text x="212.7" y="51">GR2</text>
<text x="261.7" y="49.3">B2</text>
<text x="261.7" y="52.7">D2</text>
<text x="261.7" y="51">C2</text>
<text x="270" y="52.7">D1</text>
<text x="270" y="51">C1</text>
<text x="270.1" y="49.3">B1</text>
<text x="42.4" y="57.9">1</text>
<text x="42.4" y="59.7">2</text>
<text x="198.7" y="54.5">K1</text>
<text x="198.7" y="56.2">K2</text>
<text x="198.7" y="57.9">VDD</text>
<text x="198.7" y="59.7">SG1/KS1</text>
<text x="208.2" y="57.9">SG14/GR5</text>
<text x="209.3" y="59.7">SG8/KS8</text>
<text x="212.7" y="54.5">GR3</text>
<text x="212.7" y="56.2">GR4</text>
<text x="261.7" y="54.5">E2</text>
<text x="261.7" y="56.2">F2</text>
<text x="261.7" y="57.9">G2</text>
<text x="261.7" y="59.7">L2</text>
<text x="270" y="57.9">G1</text>
<text x="270.1" y="54.5">E1</text>
<text x="270.2" y="56.2">F1</text>
<text x="270.3" y="59.7">L1</text>
<text x="42.4" y="61.4">3</text>
<text x="42.4" y="63.1">4</text>
<text x="42.4" y="64.9">5</text>
<text x="198.7" y="61.4">SG2/KS2</text>
<text x="198.7" y="63.1">SG3/KS3</text>
<text x="198.7" y="64.9">SG4/KS4</text>
<text x="209.3" y="61.4">SG7/KS7</text>
<text x="209.3" y="63.1">SG6/KS6</text>
<text x="209.3" y="64.9">SG5/KS5</text>
<text x="261.7" y="63.1">DG3</text>
<text x="261.7" y="64.9">DG4</text>
<text x="268.8" y="63.1">DG1</text>
<text x="268.8" y="64.9">DG2</text>
<text x="42.4" y="66.6">6</text>
<text x="42.4" y="68.3">7</text>
<text x="42.4" y="70">8</text>
<text x="42.4" y="71.8">9</text>
<text x="42.4" y="73.5">10</text>
<text x="228.9" y="106.3">3</text>
<text x="228.9" y="104.6">2</text>
<text x="228.9" y="102.8">1</text>
<text x="228.9" y="108">4</text>
<text x="247.8" y="112.5" transform="rotate(-90 247.8 112.5)">1</text>
<text x="247.8" y="116.8" transform="rotate(-90 247.8 116.8)">2</text>
<text x="70" y="133.9">1A1</text>
<text x="70" y="135.7">1A2</text>
<text x="70" y="137.4">1A3</text>
<text x="79.2" y="133.9">1Y1</text>
<text x="79.2" y="135.7">1Y2</text>
<text x="79.2" y="137.4">1Y3</text>
<text x="70" y="139.1">1A4</text>
<text x="70" y="140.8">2A1</text>
<text x="70" y="142.6">2A2</text>
<text x="79.2" y="139.1">1Y4</text>
<text x="79.2" y="140.8">2Y1</text>
<text x="79.2" y="142.6">2Y2</text>
<text x="229.7" y="142.6">3</text>
<text x="229.7" y="140.8">2</text>
<text x="229.7" y="139.1">1</text>
<text x="70" y="144.3">2A3</text>
<text x="70" y="146">2A4</text>
<text x="70" y="149.5">1G</text>
<text x="79.2" y="149.5">+5V</text>
<text x="79.2" y="144.3">2Y3</text>
<text x="79.2" y="146">2Y4</text>
<text x="173.6" y="146">CD/DAT3</text>
<text x="173.6" y="147.7">CMD</text>
<text x="173.6" y="149.5">VSS1</text>
<text x="182.1" y="145" transform="rotate(-90 182.1 145)">CD</text>
<text x="183.9" y="145.3" transform="rotate(-90 183.9 145.3)">WP</text>
<text x="189" y="145.5" transform="rotate(-90 189 145.5)">N.C</text>
<text x="190.8" y="146.3" transform="rotate(-90 190.8 146.3)">GND</text>
<text x="229.7" y="144.3">4</text>
<text x="249.5" y="148.8" transform="rotate(-90 249.5 148.8)">1</text>
<text x="70" y="151.2">2G</text>
<text x="76.7" y="152.9">GND_T</text>
<text x="77.4" y="151.2">DGND</text>
<text x="173.6" y="151.2">VDD</text>
<text x="173.6" y="152.9">CLK</text>
<text x="173.6" y="154.7">VSS2</text>
<text x="249.5" y="153.1" transform="rotate(-90 249.5 153.1)">2</text>
<text x="173.6" y="156.4">DAT0</text>
<text x="173.6" y="158.1">DAT1</text>
<text x="173.6" y="159.9">DAT2</text>
<text x="189" y="161.7" transform="rotate(-90 189 161.7)">N.C</text>
<text x="190.8" y="161.7" transform="rotate(-90 190.8 161.7)">GND</text>
</g>
<g font-size="1.5" fill="#00f">
<text x="94.8" y="34.1" transform="rotate(-90 94.8 34.1)">G</text>
<text x="226.4" y="103.2" transform="rotate(90 226.4 103.2)">2mm</text>
<text x="227.3" y="139.4" transform="rotate(90 227.3 139.4)">2mm</text>
<text x="177.9" y="152.6">SD CARD SOCKET</text>
</g>
<text font-size="1.4" fill="#00f" x="191.8" y="152.7">SD CARD</text>
<g font-size="1.2">
<text x="25.9" y="10.2">1</text>
<text x="74.3" y="10.2">2</text>
<text x="122.7" y="10.2">3</text>
<text x="171" y="10.2">4</text>
<text x="219.4" y="10.2">5</text>
<text x="267.8" y="10.2">6</text>
<text x=".5" y="35">D</text>
<text x="292.4" y="35">D</text>
<text x=".5" y="81.6">C</text>
<text x="292.4" y="81.6">C</text>
<text x=".5" y="128.3">B</text>
<text x="292.4" y="128.3">B</text>
<text x=".5" y="174.9">A</text>
<text x="292.4" y="174.9">A</text>
<text x="25.9" y="198.4">1</text>
<text x="74.3" y="198.4">2</text>
<text x="122.7" y="198.4">3</text>
<text x="171" y="198.4">4</text>
<text x="219.4" y="198.4">5</text>
<text x="267.8" y="198.4">6</text>
</g>
</svg>
